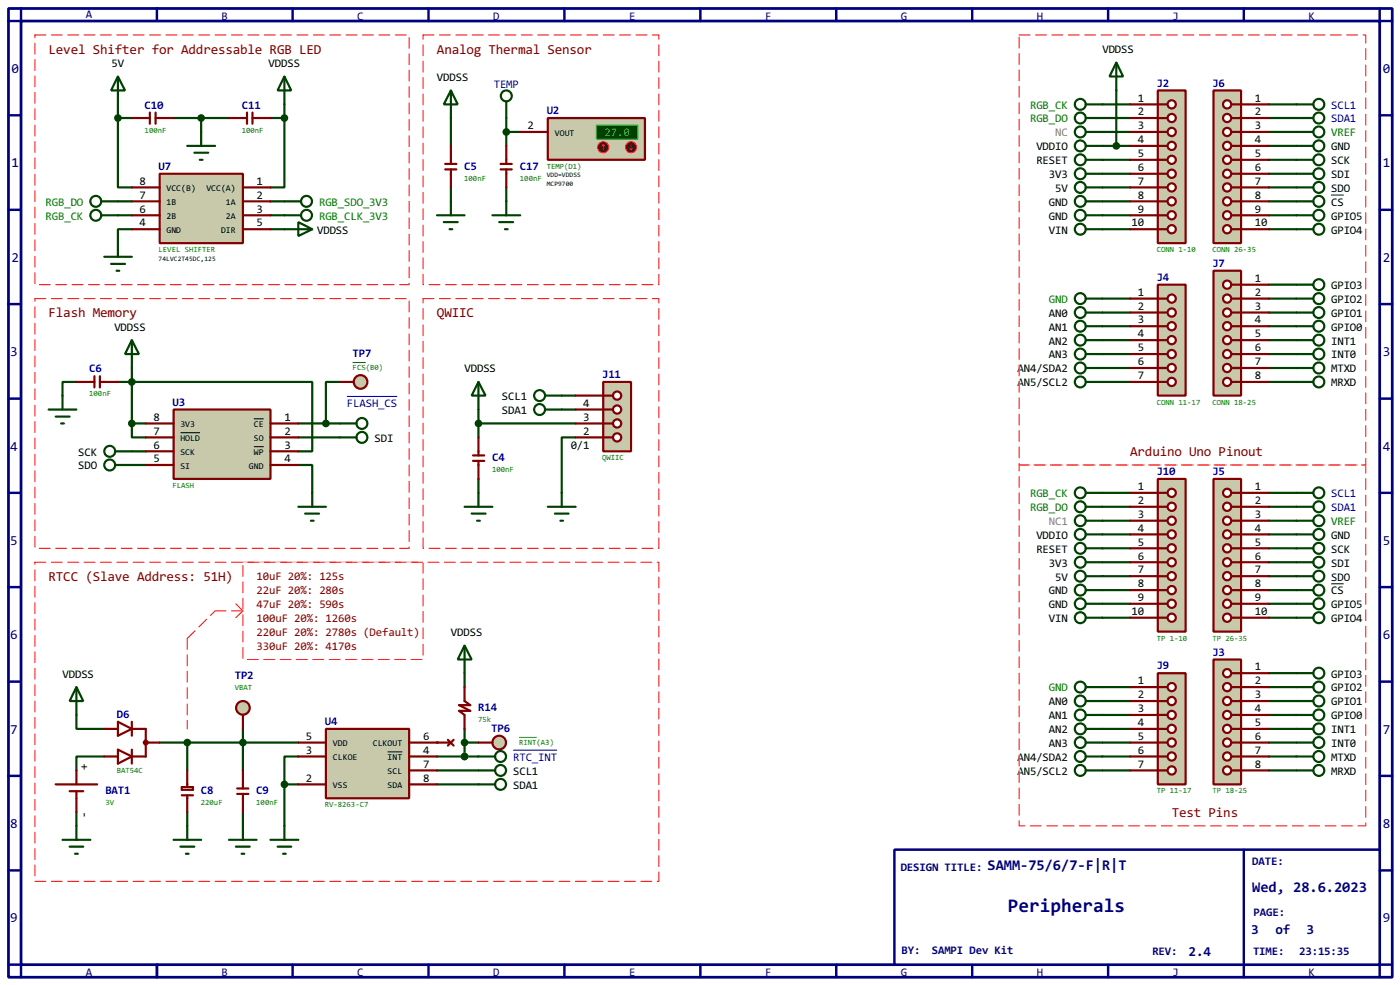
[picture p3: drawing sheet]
<svg xmlns="http://www.w3.org/2000/svg" width="256mm" height="180mm" viewBox="0 0 256 180" stroke-linecap="round" stroke-linejoin="round" font-family="sans-serif">
<path d="M1.6 1.6h253.5v177.3h-253.5zM3.9 3.9h248.9v172.7h-248.9z" fill="none" stroke="#000080" stroke-width=".5"/>
<path d="M3.9 1.6v2.3h-2.3M28.8 1.6v2.3" fill="none" stroke="#000080" stroke-width=".45"/>
<path d="M163.9 155.5h88.9v21.1h-88.9z" fill="#fff" stroke="#000080" stroke-width=".45"/>
<g fill="none" stroke="#000080" stroke-width=".45">
<path d="M53.6 1.6v2.3M78.5 1.6v2.3M103.4 1.6v2.3M128.3 1.6v2.3M153.2 1.6v2.3M178.1 1.6v2.3M203 1.6v2.3M227.9 1.6v2.3M252.8 1.6v2.3h2.3M1.6 21.1h2.3M1.6 38.4h2.3M252.8 21.1h2.3"/>
<path d="M252.8 38.4h2.3M1.6 55.7h2.3M252.8 55.7h2.3M1.6 73h2.3M252.8 73h2.3M1.6 90.2h2.3M252.8 90.2h2.3M1.6 107.5h2.3M252.8 107.5h2.3M1.6 124.8h2.3M252.8 124.8h2.3M1.6 142h2.3"/>
<path d="M1.6 159.3h2.3M227.9 155.5v23.4M252.8 142h2.3M252.8 159.3h2.3M1.6 176.6h2.3v2.3M28.8 176.6v2.3M53.6 176.6v2.3M78.5 176.6v2.3M103.4 176.6v2.3M128.3 176.6v2.3M153.2 176.6v2.3M178.1 176.6v2.3"/>
<path d="M203 176.6v2.3M255.1 176.6h-2.3v2.3"/>
</g>
<g fill="none" stroke="#004000" stroke-width=".4">
<path d="M14 69.9h-2.5v2.5M21.6 69.9h35.6v12.7h-2.5M24.2 77.5v2.6h2.5M24.2 77.5h2.5M24.2 67.4v10.1M54.7 77.5h7.6M62.3 69.9h-2.6v7.6M24.2 82.6h2.5M24.2 85.1h2.5M54.7 85.1h2.5v5.1M54.7 80.1h7.6M44.5 133.4v7.6"/>
<path d="M44.5 135.9h10.2M80.1 138.5h7.6M14 148.6v2.6M34.3 148.6v2.6M44.5 148.6v2.6"/>
</g>
<circle cx="80.1" cy="135.9" r=".2" fill="#004000"/>
<g fill="none" stroke="#004000" stroke-width=".4">
<path d="M21.6 19.1v2.5M52.1 19.1v2.5M202 19.1h5.1M204.5 16.6v10.1M232.5 19.1h5M21.6 21.6v12.7h2.6M21.6 21.6h2.6M21.6 36.9h2.6M21.6 39.4h2.6M31.8 21.6h10.2M36.9 21.6v2.6M49.6 21.6h2.5"/>
<path d="M49.6 36.9h2.5M49.6 39.4h2.5M52.1 21.6v12.7h-2.5M82.6 21.6v5.1M82.6 34.3v2.6M92.8 21.6v5.1M92.8 34.3v2.6M92.8 24.2h2.5M202 21.6h5.1M202 36.9h5.1M202 39.4h5.1M202 24.2h5.1"/>
<path d="M202 26.7h5.1M202 29.3h5.1M202 31.8h5.1M202 34.3h5.1M232.5 21.6h5M232.5 36.9h5M232.5 39.4h5M232.5 24.2h5M232.5 26.7h5M232.5 29.3h5M232.5 31.8h5M232.5 34.3h5"/>
<path d="M24.2 42h-2.6v2.5M49.6 42h2.5M202 42h5.1M202 54.7h5.1M202 57.2h5.1M202 59.7h5.1M232.5 42h5M232.5 52.1h5M232.5 54.7h5M232.5 57.2h5M232.5 59.7h5M87.7 75v5.1"/>
<path d="M87.7 77.5h17.8M102.9 75h2.6M102.9 72.4h2.6M202 62.3h5.1M202 64.8h5.1M202 67.4h5.1M202 69.9h5.1M232.5 62.3h5M232.5 64.8h5M232.5 67.4h5M232.5 69.9h5M87.7 87.7v2.5"/>
<path d="M105.5 80.1h-2.6v10.1M202 90.2h5.1M202 92.8h5.1M202 95.3h5.1M202 97.8h5.1M232.5 90.2h5M232.5 92.8h5M232.5 95.3h5M232.5 97.8h5M202 100.4h5.1M202 102.9h5.1M202 105.5h5.1"/>
<path d="M202 108h5.1M202 110.5h5.1M202 113.1h5.1M232.5 100.4h5M232.5 102.9h5M232.5 105.5h5M232.5 108h5M232.5 110.5h5M232.5 113.1h5M14 130.9v2.5h5.1M19.1 138.5h-5.1v2.5M29.3 135.9h15.2"/>
<path d="M34.3 135.9v5.1M54.7 138.5h-2.6v5.1M85.1 135.9h2.6M85.1 123.2v2.6M85.1 133.4v5.1M202 133.4h5.1M202 135.9h5.1M202 138.5h5.1M202 125.8h5.1M202 128.3h5.1M202 130.9h5.1M232.5 133.4h5"/>
<path d="M232.5 135.9h5M232.5 138.5h5M232.5 125.8h5M232.5 128.3h5M232.5 130.9h5M232.5 123.2h5M52.1 143.6h2.6M52.1 143.6v7.6M80.1 141h7.6M80.1 143.6h7.6M202 141h5.1M232.5 141h5"/>
</g>
<path d="M31.8 75h17.8v12.7h-17.8z" fill="#c8c8aa" stroke="#800000" stroke-width=".4"/>
<path d="M14 69.9h3.3M17.3 68.9v2M18.3 68.9v2M18.3 69.9h3.3M26.7 77.5h5.1M49.6 77.5h5.1M26.7 80.1h5.1M26.7 82.6h5.1M26.7 85.1h5.1M49.6 80.1h5.1M49.6 82.6h5.1M49.6 85.1h5.1" fill="none" stroke="#800000" stroke-width=".4"/>
<path d="M33.1 79.2h3.6M46.5 76.7h1.8M46.5 81.8h1.8" fill="none" stroke="#000" stroke-width=".18"/>
<g fill="none" stroke="#004000" stroke-width=".4">
<path d="M8.9 75h5.1M10.2 76.3h2.6M11.2 77.5h.5M11.5 72.4v2.6M24.2 62.3l1.3 2.5h-2.6zM24.2 62.3v5.1M62.3 77.5h3M21.1 82.6h3.1M21.1 85.1h3.1M54.7 92.8h5M55.9 94h2.6M57 95.3h.5"/>
<path d="M57.2 90.2v2.6M62.3 80.1h3"/>
<circle cx="66.3" cy="77.5" r="1"/>
<circle cx="20.1" cy="82.6" r="1"/>
<circle cx="20.1" cy="85.1" r="1"/>
<circle cx="66.3" cy="80.1" r="1"/>
</g>
<circle cx="24.1" cy="77.5" r=".5" fill="#004000" stroke="#004000" stroke-width=".4"/>
<path d="M63.6 72.6h9.2" fill="none" stroke="#0000c0" stroke-width=".18"/>
<circle cx="66" cy="69.9" r="1.25" fill="#c8c8aa" stroke="#800000" stroke-width=".4"/>
<path d="M62.3 69.9h2.5M33.3 145.6h2.1M33.3 144.1h2.1v.5h-2.1zM34.3 141v3.1M34.3 145.6v3M43.5 144.3h2M43.5 145.3h2M44.5 141v3.3M44.5 145.3v3.3" fill="none" stroke="#800000" stroke-width=".4"/>
<path d="M64.6 66.4h2.4" fill="none" stroke="#008000" stroke-width=".18"/>
<g fill="#004000" stroke="#004000" stroke-width=".4">
<circle cx="59.7" cy="77.5" r=".5"/>
<circle cx="24.1" cy="69.9" r=".5"/>
</g>
<path d="M6.4 54.7h68.6v45.7h-68.6zM34.3 116.9v16.5M39.4 111.8h5.1M43.2 110.5l1.3 1.3M44.5 102.9h33v17.8h-33zM44.5 111.8l-1.3 1.3" fill="none" stroke="#fff" stroke-width=".18"/>
<path d="M6.4 54.7h68.6v45.7h-68.6zM34.3 116.9v16.5M39.4 111.8h5.1M44.5 102.9h33v17.8h-33zM44.5 111.8l-1.3-1.3M44.5 111.8l-1.3 1.3" fill="none" stroke="#f00" stroke-width=".18" stroke-dasharray="2 1"/>
<g fill="none" stroke="#004000" stroke-width=".4">
<path d="M14 125.8l1.3 2.5h-2.5zM14 125.8v5.1M87.7 138.5h3M31.8 153.7h5.1M33.1 155h2.5M34.1 156.3h.5M34.3 151.2v2.5M42 153.7h5M43.2 155h2.6M44.3 156.3h.5M44.5 151.2v2.5M49.6 153.7h5.1"/>
<path d="M50.9 155h2.5M51.9 156.3h.5M52.1 151.2v2.5M87.7 143.6h3M87.7 141h3"/>
<circle cx="91.7" cy="138.5" r="1"/>
<circle cx="91.7" cy="143.6" r="1"/>
<circle cx="91.7" cy="141" r="1"/>
</g>
<path d="M94 137.3h8.1" fill="none" stroke="#0000c0" stroke-width=".18"/>
<circle cx="44.5" cy="129.6" r="1.25" fill="#c8c8aa" stroke="#800000" stroke-width=".4"/>
<path d="M44.5 130.9v2.5" fill="none" stroke="#800000" stroke-width=".4"/>
<circle cx="85.1" cy="138.5" r=".5" fill="#c8c8aa" stroke="#808080" stroke-width=".4"/>
<circle cx="91.4" cy="135.9" r="1.25" fill="#c8c8aa" stroke="#800000" stroke-width=".4"/>
<path d="M80.1 135.9h2.5M82.1 135.4l1 1.1M83.1 135.4l-1 1.1M87.7 135.9h2.5M10.2 143.6h7.6M12.8 144.8h2.5M14 141v2.6M14 144.8v3.8" fill="none" stroke="#800000" stroke-width=".4"/>
<path d="M95.1 135h3.2" fill="none" stroke="#008000" stroke-width=".18"/>
<g fill="#004000" stroke="#004000" stroke-width=".4">
<circle cx="44.5" cy="135.9" r=".5"/>
<circle cx="85.1" cy="138.5" r=".5"/>
</g>
<path d="M11.5 153.7h5.1M12.8 155h2.5M13.8 156.3h.5M14 151.2v2.5" fill="none" stroke="#004000" stroke-width=".4"/>
<path d="M39.4 111.8l-5.1 5.1" fill="none" stroke="#fff" stroke-width=".18"/>
<path d="M34.3 116.9l5.1-5.1" fill="none" stroke="#f00" stroke-width=".18" stroke-dasharray="2 1"/>
<path d="M59.7 133.4h15.3v12.7h-15.3z" fill-rule="evenodd" fill="#c8c8aa" stroke="#800000" stroke-width=".4"/>
<g fill="none" stroke="#800000" stroke-width=".4">
<path d="M24.2 21.6h3.3M27.5 20.6v2.1M28.5 20.6v2.1M28.5 21.6h3.3M42 21.6h3.3M45.3 20.6v2.1M46.3 21.6h3.3M46.3 20.6v2.1M54.7 138.5h5M54.7 135.9h5M75 138.5h5.1M75 135.9h5.1"/>
<path d="M54.7 143.6h5M75 143.6h5.1M75 141h5.1"/>
</g>
<path d="M71 137.6h2.7" fill="none" stroke="#000" stroke-width=".18"/>
<g fill="#004000" stroke="#004000" stroke-width=".4">
<circle cx="52.1" cy="143.6" r=".5"/>
<circle cx="36.8" cy="21.6" r=".5"/>
</g>
<g fill="none" stroke="#004000" stroke-width=".4">
<path d="M21.6 14l1.3 2.6h-2.5zM21.6 14v5.1M52.1 14l1.3 2.6h-2.5zM52.1 14v5.1M18.6 36.9h3M18.6 39.4h3M34.3 26.7h5.1M35.6 28h2.6M36.6 29.3h.5M36.9 24.2v2.5M52.1 36.9h3.1M52.1 39.4h3.1"/>
<path d="M19.1 47h5.1M20.4 48.3h2.5M21.4 49.6h.5M21.6 44.5v2.5"/>
<circle cx="17.5" cy="36.9" r="1"/>
<circle cx="17.5" cy="39.4" r="1"/>
<circle cx="56.1" cy="39.4" r="1"/>
<circle cx="56.1" cy="36.9" r="1"/>
</g>
<path d="M29.3 31.8h15.2v12.7h-15.2z" fill-rule="evenodd" fill="#c8c8aa" stroke="#800000" stroke-width=".4"/>
<path d="M24.2 34.3h5.1M24.2 36.9h5.1M24.2 39.4h5.1M44.5 34.3h5.1M44.5 36.9h5.1M44.5 39.4h5.1M81.6 30h2M81.6 31h2M82.6 26.7v3.3M82.6 31v3.3M24.2 42h5.1M44.5 42h5.1" fill="none" stroke="#800000" stroke-width=".4"/>
<path d="M6.4 6.4h68.6v45.7h-68.6zM6.4 102.9h114.3v58.4h-114.3z" fill="none" stroke="#fff" stroke-width=".18"/>
<path d="M6.4 6.4h68.6v45.7h-68.6zM6.4 102.9h114.3v58.4h-114.3z" fill="none" stroke="#f00" stroke-width=".18" stroke-dasharray="2 1"/>
<g fill="#004000" stroke="#004000" stroke-width=".4">
<circle cx="52.1" cy="21.6" r=".5"/>
<circle cx="21.6" cy="21.6" r=".5"/>
</g>
<path d="M82.6 16.6l1.3 2.5h-2.6zM82.6 16.6v5M80.1 39.4h5M82.6 36.9v2.5M52.1 42h5.1M54.7 40.7l2.5 1.3-2.5 1.2zM81.3 40.7h2.6M82.4 42h.5" fill="none" stroke="#004000" stroke-width=".4"/>
<path d="M100.4 21.6h17.8v7.7h-17.8z" fill="#c8c8aa" stroke="#800000" stroke-width=".4"/>
<path d="M109.3 22.9h7.6v2.6h-7.6z" fill="#004000" stroke="#0f0" stroke-width=".2"/>
<path d="M95.3 24.2h5.1" fill="none" stroke="#800000" stroke-width=".4"/>
<circle cx="110.5" cy="27" r="1" fill="#400000" stroke="#f00" stroke-width=".2"/>
<path d="M110.5 26.5l.3 .2M110.5 26.5l-.2 .2M110.5 26.5v1" fill="none" stroke="#f00" stroke-width=".2"/>
<circle cx="115.6" cy="27" r="1" fill="#400000" stroke="#f00" stroke-width=".2"/>
<path d="M115.4 27.2l.2 .3M115.6 26.5v1M115.9 27.2l-.3 .3" fill="none" stroke="#f00" stroke-width=".2"/>
<g fill="none" stroke="#004000" stroke-width=".4">
<path d="M92.8 18.6v3M237.5 19.1h3.1M90.2 39.4h5.1M92.8 36.9v2.5M198.9 39.4h3.1M198.9 29.3h3.1M198.9 31.8h3.1M198.9 34.3h3.1M198.9 36.9h3.1M237.5 39.4h3.1M237.5 29.3h3.1M237.5 31.8h3.1"/>
<path d="M237.5 34.3h3.1M237.5 36.9h3.1M237.5 21.6h3.1M237.5 24.2h3.1M237.5 26.7h3.1M91.5 40.7h2.5M92.5 42h.5M198.9 42h3.1M237.5 42h3.1M237.5 54.7h3.1M237.5 52.1h3.1M237.5 57.2h3.1"/>
<path d="M237.5 59.7h3.1M237.5 62.3h3.1M237.5 64.8h3.1M237.5 67.4h3.1M237.5 69.9h3.1"/>
<circle cx="92.7" cy="17.6" r="1"/>
<circle cx="241.6" cy="19.1" r="1"/>
<circle cx="197.9" cy="34.3" r="1"/>
<circle cx="197.9" cy="36.9" r="1"/>
<circle cx="197.9" cy="29.3" r="1"/>
<circle cx="197.9" cy="39.4" r="1"/>
<circle cx="197.9" cy="31.8" r="1"/>
<circle cx="241.6" cy="31.8" r="1"/>
<circle cx="241.6" cy="34.3" r="1"/>
<circle cx="241.6" cy="39.4" r="1"/>
<circle cx="241.6" cy="36.9" r="1"/>
<circle cx="241.6" cy="29.3" r="1"/>
<circle cx="241.6" cy="26.7" r="1"/>
<circle cx="241.6" cy="24.2" r="1"/>
<circle cx="241.6" cy="21.6" r="1"/>
<circle cx="197.9" cy="42" r="1"/>
<circle cx="241.6" cy="42" r="1"/>
<circle cx="241.6" cy="57.2" r="1"/>
<circle cx="241.6" cy="52.1" r="1"/>
<circle cx="241.6" cy="54.7" r="1"/>
<circle cx="241.6" cy="59.7" r="1"/>
<circle cx="241.6" cy="67.4" r="1"/>
<circle cx="241.6" cy="62.3" r="1"/>
<circle cx="241.6" cy="64.8" r="1"/>
<circle cx="241.6" cy="69.9" r="1"/>
</g>
<path d="M91.7 30h2.1M91.7 31h2.1M92.8 26.7v3.3M92.8 31v3.3" fill="none" stroke="#800000" stroke-width=".4"/>
<circle cx="92.7" cy="24.2" r=".5" fill="#004000" stroke="#004000" stroke-width=".4"/>
<path d="M77.5 6.4h43.2v45.7h-43.2z" fill="none" stroke="#fff" stroke-width=".18"/>
<path d="M77.5 6.4h43.2v45.7h-43.2z" fill="none" stroke="#f00" stroke-width=".18" stroke-dasharray="2 1"/>
<path d="M243.9 35.7h2.3" fill="none" stroke="#000" stroke-width=".18"/>
<path d="M222.3 49.6h5.1v22.8h-5.1z" fill="#c8c8aa" stroke="#800000" stroke-width=".4"/>
<path d="M225.6 52.1h1.8" fill="none" stroke="#800000" stroke-width=".4"/>
<circle cx="224.8" cy="52.1" r=".75" fill="#feffff" stroke="#800000" stroke-width=".4"/>
<path d="M225.6 54.7h1.8" fill="none" stroke="#800000" stroke-width=".4"/>
<circle cx="224.8" cy="54.7" r=".75" fill="#feffff" stroke="#800000" stroke-width=".4"/>
<path d="M225.6 57.2h1.8" fill="none" stroke="#800000" stroke-width=".4"/>
<circle cx="224.8" cy="57.2" r=".75" fill="#feffff" stroke="#800000" stroke-width=".4"/>
<path d="M225.6 59.7h1.8" fill="none" stroke="#800000" stroke-width=".4"/>
<circle cx="224.8" cy="59.7" r=".75" fill="#feffff" stroke="#800000" stroke-width=".4"/>
<path d="M225.6 62.3h1.8" fill="none" stroke="#800000" stroke-width=".4"/>
<circle cx="224.8" cy="62.3" r=".75" fill="#feffff" stroke="#800000" stroke-width=".4"/>
<path d="M225.6 64.8h1.8" fill="none" stroke="#800000" stroke-width=".4"/>
<circle cx="224.8" cy="64.8" r=".75" fill="#feffff" stroke="#800000" stroke-width=".4"/>
<path d="M225.6 67.4h1.8" fill="none" stroke="#800000" stroke-width=".4"/>
<circle cx="224.8" cy="67.4" r=".75" fill="#feffff" stroke="#800000" stroke-width=".4"/>
<path d="M225.6 69.9h1.8" fill="none" stroke="#800000" stroke-width=".4"/>
<circle cx="224.8" cy="69.9" r=".75" fill="#feffff" stroke="#800000" stroke-width=".4"/>
<path d="M227.4 52.1h5.1M227.4 54.7h5.1M227.4 57.2h5.1M227.4 59.7h5.1M227.4 62.3h5.1M227.4 64.8h5.1M227.4 67.4h5.1M227.4 69.9h5.1" fill="none" stroke="#800000" stroke-width=".4"/>
<path d="M222.3 16.6h5.1v27.9h-5.1z" fill="#c8c8aa" stroke="#800000" stroke-width=".4"/>
<path d="M225.6 19.1h1.8" fill="none" stroke="#800000" stroke-width=".4"/>
<circle cx="224.8" cy="19.1" r=".75" fill="#feffff" stroke="#800000" stroke-width=".4"/>
<path d="M225.6 21.6h1.8" fill="none" stroke="#800000" stroke-width=".4"/>
<circle cx="224.8" cy="21.6" r=".75" fill="#feffff" stroke="#800000" stroke-width=".4"/>
<path d="M225.6 24.2h1.8" fill="none" stroke="#800000" stroke-width=".4"/>
<circle cx="224.8" cy="24.2" r=".75" fill="#feffff" stroke="#800000" stroke-width=".4"/>
<path d="M225.6 26.7h1.8" fill="none" stroke="#800000" stroke-width=".4"/>
<circle cx="224.8" cy="26.7" r=".75" fill="#feffff" stroke="#800000" stroke-width=".4"/>
<path d="M225.6 29.3h1.8" fill="none" stroke="#800000" stroke-width=".4"/>
<circle cx="224.8" cy="29.3" r=".75" fill="#feffff" stroke="#800000" stroke-width=".4"/>
<path d="M225.6 31.8h1.8" fill="none" stroke="#800000" stroke-width=".4"/>
<circle cx="224.8" cy="31.8" r=".75" fill="#feffff" stroke="#800000" stroke-width=".4"/>
<path d="M225.6 34.3h1.8" fill="none" stroke="#800000" stroke-width=".4"/>
<circle cx="224.8" cy="34.3" r=".75" fill="#feffff" stroke="#800000" stroke-width=".4"/>
<path d="M225.6 36.9h1.8" fill="none" stroke="#800000" stroke-width=".4"/>
<circle cx="224.8" cy="36.9" r=".75" fill="#feffff" stroke="#800000" stroke-width=".4"/>
<path d="M225.6 39.4h1.8" fill="none" stroke="#800000" stroke-width=".4"/>
<circle cx="224.8" cy="39.4" r=".75" fill="#feffff" stroke="#800000" stroke-width=".4"/>
<path d="M225.6 42h1.8" fill="none" stroke="#800000" stroke-width=".4"/>
<circle cx="224.8" cy="42" r=".75" fill="#feffff" stroke="#800000" stroke-width=".4"/>
<path d="M227.4 19.1h5.1M227.4 21.6h5.1M227.4 24.2h5.1M227.4 26.7h5.1M227.4 29.3h5.1M227.4 31.8h5.1M227.4 34.3h5.1M227.4 36.9h5.1M227.4 39.4h5.1M227.4 42h5.1" fill="none" stroke="#800000" stroke-width=".4"/>
<g fill="none" stroke="#004000" stroke-width=".4">
<path d="M198.9 19.1h3.1M198.9 24.2h3.1M198.9 21.6h3.1M198.9 26.7h3.1M198.9 57.2h3.1M198.9 59.7h3.1M198.9 54.7h3.1M198.9 62.3h3.1M198.9 64.8h3.1M198.9 67.4h3.1M198.9 69.9h3.1"/>
<circle cx="197.9" cy="19.1" r="1"/>
<circle cx="197.9" cy="26.7" r="1"/>
<circle cx="197.9" cy="21.6" r="1"/>
<circle cx="197.9" cy="24.2" r="1"/>
<circle cx="197.9" cy="54.7" r="1"/>
<circle cx="197.9" cy="57.2" r="1"/>
<circle cx="197.9" cy="59.7" r="1"/>
<circle cx="197.9" cy="62.3" r="1"/>
<circle cx="197.9" cy="67.4" r="1"/>
<circle cx="197.9" cy="69.9" r="1"/>
<circle cx="197.9" cy="64.8" r="1"/>
</g>
<path d="M212.1 52.1h5.1v20.3h-5.1z" fill="#c8c8aa" stroke="#800000" stroke-width=".4"/>
<path d="M212.1 54.7h1.8" fill="none" stroke="#800000" stroke-width=".4"/>
<circle cx="214.6" cy="54.7" r=".75" fill="#feffff" stroke="#800000" stroke-width=".4"/>
<path d="M212.1 57.2h1.8" fill="none" stroke="#800000" stroke-width=".4"/>
<circle cx="214.6" cy="57.2" r=".75" fill="#feffff" stroke="#800000" stroke-width=".4"/>
<path d="M212.1 59.7h1.8" fill="none" stroke="#800000" stroke-width=".4"/>
<circle cx="214.6" cy="59.7" r=".75" fill="#feffff" stroke="#800000" stroke-width=".4"/>
<path d="M212.1 62.3h1.8" fill="none" stroke="#800000" stroke-width=".4"/>
<circle cx="214.6" cy="62.3" r=".75" fill="#feffff" stroke="#800000" stroke-width=".4"/>
<path d="M212.1 64.8h1.8" fill="none" stroke="#800000" stroke-width=".4"/>
<circle cx="214.6" cy="64.8" r=".75" fill="#feffff" stroke="#800000" stroke-width=".4"/>
<path d="M212.1 67.4h1.8" fill="none" stroke="#800000" stroke-width=".4"/>
<circle cx="214.6" cy="67.4" r=".75" fill="#feffff" stroke="#800000" stroke-width=".4"/>
<path d="M212.1 69.9h1.8" fill="none" stroke="#800000" stroke-width=".4"/>
<circle cx="214.6" cy="69.9" r=".75" fill="#feffff" stroke="#800000" stroke-width=".4"/>
<path d="M207.1 54.7h5M207.1 57.2h5M207.1 59.7h5M207.1 62.3h5M207.1 64.8h5M207.1 67.4h5M207.1 69.9h5" fill="none" stroke="#800000" stroke-width=".4"/>
<path d="M212.1 16.6h5.1v27.9h-5.1z" fill="#c8c8aa" stroke="#800000" stroke-width=".4"/>
<path d="M212.1 19.1h1.8" fill="none" stroke="#800000" stroke-width=".4"/>
<circle cx="214.6" cy="19.1" r=".75" fill="#feffff" stroke="#800000" stroke-width=".4"/>
<path d="M212.1 21.6h1.8" fill="none" stroke="#800000" stroke-width=".4"/>
<circle cx="214.6" cy="21.6" r=".75" fill="#feffff" stroke="#800000" stroke-width=".4"/>
<path d="M212.1 24.2h1.8" fill="none" stroke="#800000" stroke-width=".4"/>
<circle cx="214.6" cy="24.2" r=".75" fill="#feffff" stroke="#800000" stroke-width=".4"/>
<path d="M212.1 26.7h1.8" fill="none" stroke="#800000" stroke-width=".4"/>
<circle cx="214.6" cy="26.7" r=".75" fill="#feffff" stroke="#800000" stroke-width=".4"/>
<path d="M212.1 29.3h1.8" fill="none" stroke="#800000" stroke-width=".4"/>
<circle cx="214.6" cy="29.3" r=".75" fill="#feffff" stroke="#800000" stroke-width=".4"/>
<path d="M212.1 31.8h1.8" fill="none" stroke="#800000" stroke-width=".4"/>
<circle cx="214.6" cy="31.8" r=".75" fill="#feffff" stroke="#800000" stroke-width=".4"/>
<path d="M212.1 34.3h1.8" fill="none" stroke="#800000" stroke-width=".4"/>
<circle cx="214.6" cy="34.3" r=".75" fill="#feffff" stroke="#800000" stroke-width=".4"/>
<path d="M212.1 36.9h1.8" fill="none" stroke="#800000" stroke-width=".4"/>
<circle cx="214.6" cy="36.9" r=".75" fill="#feffff" stroke="#800000" stroke-width=".4"/>
<path d="M212.1 39.4h1.8" fill="none" stroke="#800000" stroke-width=".4"/>
<circle cx="214.6" cy="39.4" r=".75" fill="#feffff" stroke="#800000" stroke-width=".4"/>
<path d="M212.1 42h1.8" fill="none" stroke="#800000" stroke-width=".4"/>
<circle cx="214.6" cy="42" r=".75" fill="#feffff" stroke="#800000" stroke-width=".4"/>
<path d="M207.1 19.1h5M207.1 21.6h5M207.1 24.2h5M207.1 26.7h5M207.1 29.3h5M207.1 31.8h5M207.1 34.3h5M207.1 36.9h5M207.1 39.4h5M207.1 42h5" fill="none" stroke="#800000" stroke-width=".4"/>
<g fill="none" stroke="#004000" stroke-width=".4">
<path d="M237.5 92.8h3.1M237.5 90.2h3.1M237.5 95.3h3.1M237.5 97.8h3.1M198.9 100.4h3.1M198.9 102.9h3.1M198.9 105.5h3.1M198.9 108h3.1M198.9 110.5h3.1M198.9 113.1h3.1M237.5 100.4h3.1M237.5 102.9h3.1"/>
<path d="M237.5 105.5h3.1M237.5 108h3.1M237.5 133.4h3.1M237.5 135.9h3.1M237.5 138.5h3.1M237.5 141h3.1"/>
<circle cx="241.6" cy="92.8" r="1"/>
<circle cx="241.6" cy="90.2" r="1"/>
<circle cx="241.6" cy="97.8" r="1"/>
<circle cx="241.6" cy="95.3" r="1"/>
<circle cx="197.9" cy="113.1" r="1"/>
<circle cx="197.9" cy="100.4" r="1"/>
<circle cx="197.9" cy="102.9" r="1"/>
<circle cx="197.9" cy="108" r="1"/>
<circle cx="197.9" cy="110.5" r="1"/>
<circle cx="197.9" cy="105.5" r="1"/>
<circle cx="241.6" cy="100.4" r="1"/>
<circle cx="241.6" cy="105.5" r="1"/>
<circle cx="241.6" cy="102.9" r="1"/>
<circle cx="241.6" cy="108" r="1"/>
<circle cx="241.6" cy="133.4" r="1"/>
<circle cx="241.6" cy="135.9" r="1"/>
<circle cx="241.6" cy="138.5" r="1"/>
<circle cx="241.6" cy="141" r="1"/>
</g>
<path d="M243.9 106.9h2.3" fill="none" stroke="#000" stroke-width=".18"/>
<path d="M222.3 120.7h5.1v22.9h-5.1z" fill="#c8c8aa" stroke="#800000" stroke-width=".4"/>
<path d="M225.6 123.2h1.8" fill="none" stroke="#800000" stroke-width=".4"/>
<circle cx="224.8" cy="123.2" r=".75" fill="#feffff" stroke="#800000" stroke-width=".4"/>
<path d="M225.6 125.8h1.8" fill="none" stroke="#800000" stroke-width=".4"/>
<circle cx="224.8" cy="125.8" r=".75" fill="#feffff" stroke="#800000" stroke-width=".4"/>
<path d="M225.6 128.3h1.8" fill="none" stroke="#800000" stroke-width=".4"/>
<circle cx="224.8" cy="128.3" r=".75" fill="#feffff" stroke="#800000" stroke-width=".4"/>
<path d="M225.6 130.9h1.8" fill="none" stroke="#800000" stroke-width=".4"/>
<circle cx="224.8" cy="130.9" r=".75" fill="#feffff" stroke="#800000" stroke-width=".4"/>
<path d="M225.6 133.4h1.8" fill="none" stroke="#800000" stroke-width=".4"/>
<circle cx="224.8" cy="133.4" r=".75" fill="#feffff" stroke="#800000" stroke-width=".4"/>
<path d="M225.6 135.9h1.8" fill="none" stroke="#800000" stroke-width=".4"/>
<circle cx="224.8" cy="135.9" r=".75" fill="#feffff" stroke="#800000" stroke-width=".4"/>
<path d="M225.6 138.5h1.8" fill="none" stroke="#800000" stroke-width=".4"/>
<circle cx="224.8" cy="138.5" r=".75" fill="#feffff" stroke="#800000" stroke-width=".4"/>
<path d="M225.6 141h1.8" fill="none" stroke="#800000" stroke-width=".4"/>
<circle cx="224.8" cy="141" r=".75" fill="#feffff" stroke="#800000" stroke-width=".4"/>
<path d="M227.4 123.2h5.1M227.4 125.8h5.1M227.4 128.3h5.1M227.4 130.9h5.1M227.4 133.4h5.1M227.4 135.9h5.1M227.4 138.5h5.1M227.4 141h5.1" fill="none" stroke="#800000" stroke-width=".4"/>
<path d="M222.3 87.7h5.1v27.9h-5.1z" fill="#c8c8aa" stroke="#800000" stroke-width=".4"/>
<path d="M225.6 90.2h1.8" fill="none" stroke="#800000" stroke-width=".4"/>
<circle cx="224.8" cy="90.2" r=".75" fill="#feffff" stroke="#800000" stroke-width=".4"/>
<path d="M225.6 92.8h1.8" fill="none" stroke="#800000" stroke-width=".4"/>
<circle cx="224.8" cy="92.8" r=".75" fill="#feffff" stroke="#800000" stroke-width=".4"/>
<path d="M225.6 95.3h1.8" fill="none" stroke="#800000" stroke-width=".4"/>
<circle cx="224.8" cy="95.3" r=".75" fill="#feffff" stroke="#800000" stroke-width=".4"/>
<path d="M225.6 97.8h1.8" fill="none" stroke="#800000" stroke-width=".4"/>
<circle cx="224.8" cy="97.8" r=".75" fill="#feffff" stroke="#800000" stroke-width=".4"/>
<path d="M225.6 100.4h1.8" fill="none" stroke="#800000" stroke-width=".4"/>
<circle cx="224.8" cy="100.4" r=".75" fill="#feffff" stroke="#800000" stroke-width=".4"/>
<path d="M225.6 102.9h1.8" fill="none" stroke="#800000" stroke-width=".4"/>
<circle cx="224.8" cy="102.9" r=".75" fill="#feffff" stroke="#800000" stroke-width=".4"/>
<path d="M225.6 105.5h1.8" fill="none" stroke="#800000" stroke-width=".4"/>
<circle cx="224.8" cy="105.5" r=".75" fill="#feffff" stroke="#800000" stroke-width=".4"/>
<path d="M225.6 108h1.8" fill="none" stroke="#800000" stroke-width=".4"/>
<circle cx="224.8" cy="108" r=".75" fill="#feffff" stroke="#800000" stroke-width=".4"/>
<path d="M225.6 110.5h1.8" fill="none" stroke="#800000" stroke-width=".4"/>
<circle cx="224.8" cy="110.5" r=".75" fill="#feffff" stroke="#800000" stroke-width=".4"/>
<path d="M225.6 113.1h1.8" fill="none" stroke="#800000" stroke-width=".4"/>
<circle cx="224.8" cy="113.1" r=".75" fill="#feffff" stroke="#800000" stroke-width=".4"/>
<path d="M227.4 90.2h5.1M227.4 92.8h5.1M227.4 95.3h5.1M227.4 97.8h5.1M227.4 100.4h5.1M227.4 102.9h5.1M227.4 105.5h5.1M227.4 108h5.1M227.4 110.5h5.1M227.4 113.1h5.1" fill="none" stroke="#800000" stroke-width=".4"/>
<g fill="none" stroke="#004000" stroke-width=".4">
<path d="M198.9 95.3h3.1M198.9 92.8h3.1M198.9 90.2h3.1M198.9 97.8h3.1M198.9 128.3h3.1M198.9 130.9h3.1M198.9 133.4h3.1M198.9 135.9h3.1M198.9 138.5h3.1M198.9 125.8h3.1M198.9 141h3.1"/>
<circle cx="197.9" cy="95.3" r="1"/>
<circle cx="197.9" cy="90.2" r="1"/>
<circle cx="197.9" cy="92.8" r="1"/>
<circle cx="197.9" cy="97.8" r="1"/>
<circle cx="197.9" cy="130.9" r="1"/>
<circle cx="197.9" cy="125.8" r="1"/>
<circle cx="197.9" cy="135.9" r="1"/>
<circle cx="197.9" cy="138.5" r="1"/>
<circle cx="197.9" cy="133.4" r="1"/>
<circle cx="197.9" cy="128.3" r="1"/>
<circle cx="197.9" cy="141" r="1"/>
</g>
<path d="M212.1 123.2h5.1v20.4h-5.1z" fill="#c8c8aa" stroke="#800000" stroke-width=".4"/>
<path d="M212.1 125.8h1.8" fill="none" stroke="#800000" stroke-width=".4"/>
<circle cx="214.6" cy="125.8" r=".75" fill="#feffff" stroke="#800000" stroke-width=".4"/>
<path d="M212.1 128.3h1.8" fill="none" stroke="#800000" stroke-width=".4"/>
<circle cx="214.6" cy="128.3" r=".75" fill="#feffff" stroke="#800000" stroke-width=".4"/>
<path d="M212.1 130.9h1.8" fill="none" stroke="#800000" stroke-width=".4"/>
<circle cx="214.6" cy="130.9" r=".75" fill="#feffff" stroke="#800000" stroke-width=".4"/>
<path d="M212.1 133.4h1.8" fill="none" stroke="#800000" stroke-width=".4"/>
<circle cx="214.6" cy="133.4" r=".75" fill="#feffff" stroke="#800000" stroke-width=".4"/>
<path d="M212.1 135.9h1.8" fill="none" stroke="#800000" stroke-width=".4"/>
<circle cx="214.6" cy="135.9" r=".75" fill="#feffff" stroke="#800000" stroke-width=".4"/>
<path d="M212.1 138.5h1.8" fill="none" stroke="#800000" stroke-width=".4"/>
<circle cx="214.6" cy="138.5" r=".75" fill="#feffff" stroke="#800000" stroke-width=".4"/>
<path d="M212.1 141h1.8" fill="none" stroke="#800000" stroke-width=".4"/>
<circle cx="214.6" cy="141" r=".75" fill="#feffff" stroke="#800000" stroke-width=".4"/>
<path d="M207.1 125.8h5M207.1 128.3h5M207.1 130.9h5M207.1 133.4h5M207.1 135.9h5M207.1 138.5h5M207.1 141h5" fill="none" stroke="#800000" stroke-width=".4"/>
<path d="M212.1 87.7h5.1v27.9h-5.1z" fill="#c8c8aa" stroke="#800000" stroke-width=".4"/>
<path d="M212.1 90.2h1.8" fill="none" stroke="#800000" stroke-width=".4"/>
<circle cx="214.6" cy="90.2" r=".75" fill="#feffff" stroke="#800000" stroke-width=".4"/>
<path d="M212.1 92.8h1.8" fill="none" stroke="#800000" stroke-width=".4"/>
<circle cx="214.6" cy="92.8" r=".75" fill="#feffff" stroke="#800000" stroke-width=".4"/>
<path d="M212.1 95.3h1.8" fill="none" stroke="#800000" stroke-width=".4"/>
<circle cx="214.6" cy="95.3" r=".75" fill="#feffff" stroke="#800000" stroke-width=".4"/>
<path d="M212.1 97.8h1.8" fill="none" stroke="#800000" stroke-width=".4"/>
<circle cx="214.6" cy="97.8" r=".75" fill="#feffff" stroke="#800000" stroke-width=".4"/>
<path d="M212.1 100.4h1.8" fill="none" stroke="#800000" stroke-width=".4"/>
<circle cx="214.6" cy="100.4" r=".75" fill="#feffff" stroke="#800000" stroke-width=".4"/>
<path d="M212.1 102.9h1.8" fill="none" stroke="#800000" stroke-width=".4"/>
<circle cx="214.6" cy="102.9" r=".75" fill="#feffff" stroke="#800000" stroke-width=".4"/>
<path d="M212.1 105.5h1.8" fill="none" stroke="#800000" stroke-width=".4"/>
<circle cx="214.6" cy="105.5" r=".75" fill="#feffff" stroke="#800000" stroke-width=".4"/>
<path d="M212.1 108h1.8" fill="none" stroke="#800000" stroke-width=".4"/>
<circle cx="214.6" cy="108" r=".75" fill="#feffff" stroke="#800000" stroke-width=".4"/>
<path d="M212.1 110.5h1.8" fill="none" stroke="#800000" stroke-width=".4"/>
<circle cx="214.6" cy="110.5" r=".75" fill="#feffff" stroke="#800000" stroke-width=".4"/>
<path d="M212.1 113.1h1.8" fill="none" stroke="#800000" stroke-width=".4"/>
<circle cx="214.6" cy="113.1" r=".75" fill="#feffff" stroke="#800000" stroke-width=".4"/>
<g fill="none" stroke="#800000" stroke-width=".4">
<path d="M86.7 83.4h2M86.7 84.4h2M87.7 80.1v3.3M87.7 84.4v3.3M207.1 90.2h5M207.1 92.8h5M207.1 95.3h5M207.1 97.8h5M207.1 100.4h5M207.1 102.9h5M207.1 105.5h5M207.1 108h5"/>
<path d="M207.1 110.5h5M207.1 113.1h5M19.1 138.5h2.5M19.1 133.4h2.5M21.6 132.1l2.6 1.3-2.6 1.3zM21.6 137.2l2.6 1.3-2.6 1.3zM24.2 132.1v2.6M24.2 137.2v2.6M24.2 133.4h2.5v5.1h-2.5M26.7 135.9h2.6M85.1 125.8v2.5l1.1 .8h-2.1l2.1 1h-2.1l1 .8v2.5"/>
</g>
<path d="M186.7 6.4h63.5v78.7h-63.5zM186.7 85.1h63.5v66.1h-63.5z" fill="none" stroke="#fff" stroke-width=".18"/>
<path d="M186.7 6.4h63.5v78.7h-63.5zM186.7 85.1h63.5v66.1h-63.5z" fill="none" stroke="#f00" stroke-width=".18" stroke-dasharray="2 1"/>
<g fill="none" stroke="#004000" stroke-width=".4">
<path d="M204.5 11.5l1.3 2.5h-2.5zM204.5 11.5v5.1M87.7 69.9l1.3 2.5h-2.6zM87.7 69.9v5.1M99.9 75h3M99.9 72.4h3M85.1 92.8h5.1M86.4 94h2.6M87.4 95.3h.5M87.7 90.2v2.6M100.4 92.8h5.1M101.7 94h2.5"/>
<path d="M102.7 95.3h.5M102.9 90.2v2.6M85.1 118.2l1.3 2.5h-2.5zM85.1 118.2v5M237.5 110.5h3.1M237.5 113.1h3.1M237.5 125.8h3.1M237.5 123.2h3.1M237.5 128.3h3.1M237.5 130.9h3.1"/>
<circle cx="98.8" cy="75" r="1"/>
<circle cx="98.8" cy="72.4" r="1"/>
<circle cx="241.6" cy="113.1" r="1"/>
<circle cx="241.6" cy="110.5" r="1"/>
<circle cx="241.6" cy="125.8" r="1"/>
<circle cx="241.6" cy="130.9" r="1"/>
<circle cx="241.6" cy="123.2" r="1"/>
<circle cx="241.6" cy="128.3" r="1"/>
</g>
<g fill="#004000" stroke="#004000" stroke-width=".4">
<circle cx="204.5" cy="26.7" r=".5"/>
<circle cx="34.3" cy="135.9" r=".5"/>
<circle cx="87.6" cy="77.5" r=".5"/>
</g>
<circle cx="26.7" cy="135.9" r=".35" fill="#800000" stroke="#800000" stroke-width=".4"/>
<path d="M110.5 69.9h5.1v12.7h-5.1z" fill="#c8c8aa" stroke="#800000" stroke-width=".4"/>
<path d="M110.5 80.1h1.8" fill="none" stroke="#800000" stroke-width=".4"/>
<circle cx="113" cy="80.1" r=".75" fill="#feffff" stroke="#800000" stroke-width=".4"/>
<path d="M110.5 77.5h1.8" fill="none" stroke="#800000" stroke-width=".4"/>
<circle cx="113" cy="77.5" r=".75" fill="#feffff" stroke="#800000" stroke-width=".4"/>
<path d="M110.5 75h1.8" fill="none" stroke="#800000" stroke-width=".4"/>
<circle cx="113" cy="75" r=".75" fill="#feffff" stroke="#800000" stroke-width=".4"/>
<path d="M110.5 72.4h1.8" fill="none" stroke="#800000" stroke-width=".4"/>
<circle cx="113" cy="72.4" r=".75" fill="#feffff" stroke="#800000" stroke-width=".4"/>
<path d="M105.5 77.5h5M105.5 75h5M105.5 72.4h5M105.5 80.1h5" fill="none" stroke="#800000" stroke-width=".4"/>
<circle cx="85.1" cy="135.9" r=".5" fill="#004000" stroke="#004000" stroke-width=".4"/>
<path d="M77.5 54.7h43.2v45.7h-43.2z" fill="none" stroke="#fff" stroke-width=".18"/>
<path d="M77.5 54.7h43.2v45.7h-43.2z" fill="none" stroke="#f00" stroke-width=".18" stroke-dasharray="2 1"/>
<text font-size="4.2" fill="#000080" x="184.7" y="167">Peripherals</text>
<g font-size="3.2" fill="#000080">
<text x="180.9" y="159.3">SAMM-75/6/7-F|R|T</text>
<text x="229.4" y="163.2">Wed, 28.6.2023</text>
</g>
<g font-size="3" fill="#800000">
<text x="8.9" y="9.8">Level Shifter for Addressable RGB LED</text>
<text x="80.1" y="9.8">Analog Thermal Sensor</text>
<text x="8.9" y="58.1">Flash Memory</text>
<text x="80.1" y="58.1">QWIIC</text>
<text x="207.1" y="83.5">Arduino Uno Pinout</text>
<text x="8.9" y="106.4">RTCC (Slave Address: 51H)</text>
<text x="214.7" y="149.5">Test Pins</text>
</g>
<g font-size="3" fill="#000080">
<text x="2.1" y="13.4">0</text>
<text x="253.4" y="13.4">0</text>
<text x="2.1" y="30.7">1</text>
<text x="253.4" y="30.7">1</text>
<text x="2.1" y="47.9">2</text>
<text x="253.4" y="47.9">2</text>
<text x="1.9" y="65.2">3</text>
<text x="253.4" y="65.2">3</text>
<text x="1.9" y="82.5">4</text>
<text x="253.4" y="82.5">4</text>
<text x="1.9" y="99.8">5</text>
<text x="253.4" y="99.8">5</text>
<text x="1.9" y="117">6</text>
<text x="253.4" y="117">6</text>
<text x="1.9" y="134.3">7</text>
<text x="253.4" y="134.3">7</text>
<text x="1.9" y="151.6">8</text>
<text x="253.4" y="151.6">8</text>
<text x="1.9" y="168.8">9</text>
<text x="229.2" y="170.9">3</text>
<text x="233.7" y="170.9">of</text>
<text x="239.4" y="170.9">3</text>
<text x="253.4" y="168.8">9</text>
<text x="217.8" y="174.9">2.4</text>
</g>
<g font-size="2.5" fill="#000080">
<text x="15.7" y="3.4">A</text>
<text x="40.6" y="3.6">B</text>
<text x="65.5" y="3.6">C</text>
<text x="90.4" y="3.6">D</text>
<text x="115.3" y="3.6">E</text>
<text x="140.2" y="3.6">F</text>
<text x="165.1" y="3.6">G</text>
<text x="190" y="3.6">H</text>
<text x="214.8" y="3.6">J</text>
<text x="239.7" y="3.6">K</text>
<text x="165" y="159.4">DESIGN TITLE:</text>
<text x="229.4" y="158.3">DATE:</text>
<text x="229.7" y="167.7">PAGE:</text>
<text x="15.7" y="178.7">A</text>
<text x="40.6" y="178.7">B</text>
<text x="65.5" y="178.7">C</text>
<text x="90.4" y="178.7">D</text>
<text x="115.3" y="178.7">E</text>
<text x="140.2" y="178.7">F</text>
<text x="165.1" y="178.7">G</text>
<text x="165.2" y="174.6">BY:</text>
<text x="170.7" y="174.6">SAMPI Dev Kit</text>
<text x="190" y="178.7">H</text>
<text x="211.1" y="174.8">REV:</text>
<text x="214.8" y="178.7">J</text>
<text x="229.6" y="174.8">TIME:</text>
<text x="238" y="174.8">23:15:35</text>
<text x="239.7" y="178.7">K</text>
</g>
<g font-size="2.5">
<text x="202" y="9.7">VDDSS</text>
<text x="20.5" y="12.3">5V</text>
<text x="49.2" y="12.3">VDDSS</text>
<text x="80.1" y="14.8">VDDSS</text>
<text x="96.7" y="23.6">2</text>
<text x="208.5" y="18.6">1</text>
<text x="208.5" y="21.1">2</text>
<text x="208.5" y="23.6">3</text>
<text x="229.9" y="18.6">1</text>
<text x="229.9" y="21.1">2</text>
<text x="229.9" y="23.6">3</text>
<text x="189.9" y="27.5">VDDIO</text>
<text x="208.5" y="26.2">4</text>
<text x="208.5" y="28.8">5</text>
<text x="229.9" y="26.2">4</text>
<text x="229.9" y="28.8">5</text>
<text x="243.9" y="27.5">GND</text>
<text x="25.6" y="33.8">8</text>
<text x="47" y="33.8">1</text>
<text x="189.9" y="30">RESET</text>
<text x="192.2" y="32.6">3V3</text>
<text x="193.3" y="35.1">5V</text>
<text x="208.5" y="31.3">6</text>
<text x="208.5" y="33.8">7</text>
<text x="229.9" y="31.3">6</text>
<text x="229.9" y="33.8">7</text>
<text x="243.9" y="30">SCK</text>
<text x="243.9" y="32.6">SDI</text>
<text x="243.9" y="35.1">SDO</text>
<text x="25.6" y="41.5">4</text>
<text x="25.6" y="38.9">6</text>
<text x="25.6" y="36.3">7</text>
<text x="47" y="36.3">2</text>
<text x="47" y="38.9">3</text>
<text x="47" y="41.5">5</text>
<text x="192.2" y="37.7">GND</text>
<text x="192.2" y="40.2">GND</text>
<text x="207.3" y="41.5">10</text>
<text x="208.5" y="36.3">8</text>
<text x="208.5" y="38.9">9</text>
<text x="229.9" y="36.3">8</text>
<text x="229.9" y="38.9">9</text>
<text x="229.9" y="41.5">10</text>
<text x="243.9" y="40.2">GPIO5</text>
<text x="243.9" y="37.7">CS</text>
<text x="58.1" y="42.7">VDDSS</text>
<text x="192.2" y="42.7">VIN</text>
<text x="243.9" y="42.7">GPIO4</text>
<text x="229.9" y="51.6">1</text>
<text x="243.9" y="52.9">GPIO3</text>
<text x="192.2" y="58">AN0</text>
<text x="208.5" y="54.2">1</text>
<text x="208.5" y="56.7">2</text>
<text x="208.5" y="59.2">3</text>
<text x="229.9" y="54.2">2</text>
<text x="229.9" y="56.7">3</text>
<text x="229.9" y="59.2">4</text>
<text x="243.9" y="55.4">GPIO2</text>
<text x="243.9" y="58">GPIO1</text>
<text x="21" y="60.5">VDDSS</text>
<text x="192.2" y="60.5">AN1</text>
<text x="192.2" y="63.1">AN2</text>
<text x="192.2" y="65.6">AN3</text>
<text x="208.5" y="61.7">4</text>
<text x="208.5" y="64.3">5</text>
<text x="229.9" y="61.7">5</text>
<text x="229.9" y="64.3">6</text>
<text x="243.9" y="60.5">GPIO0</text>
<text x="243.9" y="63.1">INT1</text>
<text x="243.9" y="65.6">INT0</text>
<text x="85.1" y="68.1">VDDSS</text>
<text x="186.4" y="68.1">AN4/SDA2</text>
<text x="186.4" y="70.7">AN5/SCL2</text>
<text x="208.5" y="66.9">6</text>
<text x="208.5" y="69.4">7</text>
<text x="229.9" y="66.9">7</text>
<text x="229.9" y="69.4">8</text>
<text x="243.9" y="68.1">MTXD</text>
<text x="243.9" y="70.7">MRXD</text>
<text x="28.1" y="77">8</text>
<text x="52.1" y="77">1</text>
<text x="92" y="75.8">SDA1</text>
<text x="92" y="73.2">SCL1</text>
<text x="106.9" y="77">3</text>
<text x="106.9" y="74.4">4</text>
<text x="14.4" y="83.4">SCK</text>
<text x="28.1" y="79.6">7</text>
<text x="28.1" y="82.1">6</text>
<text x="52.1" y="79.6">2</text>
<text x="52.1" y="82.1">3</text>
<text x="68.6" y="80.8">SDI</text>
<text x="104.6" y="82.1">0/1</text>
<text x="106.9" y="79.6">2</text>
<text x="14.4" y="85.9">SDO</text>
<text x="28.1" y="84.6">5</text>
<text x="52.1" y="84.6">4</text>
<text x="208.5" y="89.7">1</text>
<text x="229.9" y="89.7">1</text>
<text x="208.5" y="92.3">2</text>
<text x="208.5" y="94.8">3</text>
<text x="229.9" y="92.3">2</text>
<text x="229.9" y="94.8">3</text>
<text x="189.9" y="101.2">RESET</text>
<text x="189.9" y="98.6">VDDIO</text>
<text x="208.5" y="97.3">4</text>
<text x="208.5" y="99.9">5</text>
<text x="229.9" y="97.3">4</text>
<text x="229.9" y="99.9">5</text>
<text x="243.9" y="98.6">GND</text>
<text x="243.9" y="101.2">SCK</text>
<text x="192.2" y="103.7">3V3</text>
<text x="193.3" y="106.3">5V</text>
<text x="208.5" y="102.4">6</text>
<text x="208.5" y="105">7</text>
<text x="208.5" y="107.5">8</text>
<text x="229.9" y="102.4">6</text>
<text x="229.9" y="105">7</text>
<text x="229.9" y="107.5">8</text>
<text x="243.9" y="103.7">SDI</text>
<text x="243.9" y="106.3">SDO</text>
<text x="192.2" y="108.8">GND</text>
<text x="192.2" y="111.3">GND</text>
<text x="192.2" y="113.9">VIN</text>
<text x="207.3" y="112.6">10</text>
<text x="208.5" y="110">9</text>
<text x="229.9" y="110">9</text>
<text x="229.9" y="112.6">10</text>
<text x="243.9" y="108.8">CS</text>
<text x="243.9" y="111.3">GPIO5</text>
<text x="243.9" y="113.9">GPIO4</text>
<text x="82.6" y="116.4">VDDSS</text>
<text x="11.5" y="124">VDDSS</text>
<text x="208.5" y="125.3">1</text>
<text x="229.9" y="122.7">1</text>
<text x="229.9" y="125.3">2</text>
<text x="243.9" y="124">GPIO3</text>
<text x="192.2" y="129.1">AN0</text>
<text x="192.2" y="131.7">AN1</text>
<text x="208.5" y="127.8">2</text>
<text x="208.5" y="130.4">3</text>
<text x="229.9" y="127.8">3</text>
<text x="229.9" y="130.4">4</text>
<text x="243.9" y="126.6">GPIO2</text>
<text x="243.9" y="129.1">GPIO1</text>
<text x="243.9" y="131.7">GPIO0</text>
<text x="56.1" y="138">3</text>
<text x="56.1" y="135.4">5</text>
<text x="77.5" y="138">4</text>
<text x="77.5" y="135.4">6</text>
<text x="192.2" y="134.2">AN2</text>
<text x="192.2" y="136.7">AN3</text>
<text x="208.5" y="132.9">4</text>
<text x="208.5" y="135.4">5</text>
<text x="208.5" y="138">6</text>
<text x="229.9" y="132.9">5</text>
<text x="229.9" y="135.4">6</text>
<text x="229.9" y="138">7</text>
<text x="243.9" y="134.2">INT1</text>
<text x="243.9" y="136.7">INT0</text>
<text x="16.1" y="141" transform="rotate(-90 16.1 141)">+</text>
<text x="56.1" y="143.1">2</text>
<text x="77.5" y="140.5">7</text>
<text x="77.5" y="143.1">8</text>
<text x="94" y="141.8">SCL1</text>
<text x="186.4" y="139.3">AN4/SDA2</text>
<text x="186.4" y="141.8">AN5/SCL2</text>
<text x="208.5" y="140.5">7</text>
<text x="229.9" y="140.5">8</text>
<text x="243.9" y="139.3">MTXD</text>
<text x="243.9" y="141.8">MRXD</text>
<text x="16.1" y="149.8" transform="rotate(-90 16.1 149.8)">-</text>
<text x="94" y="144.4">SDA1</text>
</g>
<g font-size="2.5" fill="#0000c0">
<text x="90.5" y="16.1">TEMP</text>
<text x="211.9" y="15.9">J2</text>
<text x="222.1" y="15.9">J6</text>
<text x="26.5" y="19.9">C10</text>
<text x="44.3" y="19.9">C11</text>
<text x="100.2" y="20.9">U2</text>
<text x="243.9" y="22.4">SDA1</text>
<text x="243.9" y="19.9">SCL1</text>
<text x="29.1" y="31.1">U7</text>
<text x="85.1" y="31.1">C5</text>
<text x="95.2" y="31.1">C17</text>
<text x="211.9" y="51.4">J4</text>
<text x="222.1" y="48.9">J7</text>
<text x="64.6" y="65.4">TP7</text>
<text x="16.4" y="68.1">C6</text>
<text x="110.3" y="69.2">J11</text>
<text x="31.6" y="74.3">U3</text>
<text x="63.6" y="74.5">FLASH_CS</text>
<text x="90.2" y="84.5">C4</text>
<text x="211.9" y="87">J10</text>
<text x="222.1" y="87">J5</text>
<text x="243.9" y="93.6">SDA1</text>
<text x="243.9" y="91">SCL1</text>
<text x="43" y="124.3">TP2</text>
<text x="211.9" y="122.5">J9</text>
<text x="222.1" y="120">J3</text>
<text x="21.4" y="131.4">D6</text>
<text x="87.6" y="130.2">R14</text>
<text x="59.5" y="132.7">U4</text>
<text x="90" y="134">TP6</text>
<text x="94" y="139.3">RTC_INT</text>
<text x="19.3" y="145.4">BAT1</text>
<text x="36.8" y="145.4">C8</text>
<text x="47" y="145.4">C9</text>
</g>
<g font-size="2.5" fill="#008000">
<text x="188.7" y="22.4">RGB_DO</text>
<text x="188.7" y="19.9">RGB_CK</text>
<text x="243.9" y="25">VREF</text>
<text x="8.4" y="37.7">RGB_DO</text>
<text x="8.4" y="40.2">RGB_CK</text>
<text x="58.5" y="40.2">RGB_CLK_3V3</text>
<text x="58.5" y="37.7">RGB_SDO_3V3</text>
<text x="192.2" y="55.4">GND</text>
<text x="188.7" y="93.6">RGB_DO</text>
<text x="188.7" y="91">RGB_CK</text>
<text x="243.9" y="96.1">VREF</text>
<text x="192.2" y="126.6">GND</text>
</g>
<text font-size="2.5" fill="#0f0" x="110.8" y="25">27.0</text>
<g font-size="2.5" fill="#808080">
<text x="193.3" y="25">NC</text>
<text x="192.2" y="96.1">NC1</text>
</g>
<g font-size="2.5" fill="#800000">
<text x="47" y="106.2">10uF 20%: 125s</text>
<text x="47" y="113.9">100uF 20%: 1260s</text>
<text x="47" y="111.3">47uF 20%: 590s</text>
<text x="47" y="108.8">22uF 20%: 280s</text>
<text x="47" y="116.4">220uF 20%: 2780s (Default)</text>
<text x="47" y="118.9">330uF 20%: 4170s</text>
</g>
<g font-size="1.9">
<text x="101.7" y="24.8">VOUT</text>
<text x="30.5" y="34.9">VCC(B)</text>
<text x="37.8" y="34.9">VCC(A)</text>
<text x="30.5" y="40">2B</text>
<text x="30.5" y="37.5">1B</text>
<text x="41.4" y="37.5">1A</text>
<text x="41.4" y="40">2A</text>
<text x="30.5" y="42.6">GND</text>
<text x="40.5" y="42.6">DIR</text>
<text x="33.1" y="78.2">3V3</text>
<text x="33.1" y="80.7">HOLD</text>
<text x="33.1" y="83.3">SCK</text>
<text x="46.5" y="78.2">CE</text>
<text x="46.5" y="80.7">SO</text>
<text x="46.5" y="83.3">WP</text>
<text x="33.1" y="85.7">SI</text>
<text x="45.6" y="85.7">GND</text>
<text x="61" y="136.6">VDD</text>
<text x="68.3" y="136.6">CLKOUT</text>
<text x="61" y="139.1">CLKOE</text>
<text x="71" y="139.1">INT</text>
<text x="71" y="141.7">SCL</text>
<text x="61" y="144.2">VSS</text>
<text x="71" y="144.2">SDA</text>
</g>
<g font-size="1.7" fill="#008000">
<text x="26.5" y="24.3">100nF</text>
<text x="44.3" y="24.3">100nF</text>
<text x="85.1" y="33.1">100nF</text>
<text x="95.2" y="33.1">100nF</text>
<text x="100.2" y="30.9">TEMP(D1)</text>
<text x="29.1" y="46.2">LEVEL SHIFTER</text>
<text x="211.9" y="46.2">CONN 1-10</text>
<text x="222.1" y="46.2">CONN 26-35</text>
<text x="64.6" y="67.7">FCS(B0)</text>
<text x="16.4" y="72.6">100nF</text>
<text x="211.9" y="74.1">CONN 11-17</text>
<text x="222.1" y="74.1">CONN 18-25</text>
<text x="31.6" y="89.3">FLASH</text>
<text x="90.2" y="86.4">100nF</text>
<text x="110.3" y="84.3">QWIIC</text>
<text x="211.9" y="117.3">TP 1-10</text>
<text x="222.1" y="117.3">TP 26-35</text>
<text x="43" y="126.3">VBAT</text>
<text x="87.6" y="132.1">75k</text>
<text x="95.1" y="136.3">RINT(A3)</text>
<text x="21.4" y="141.4">BAT54C</text>
<text x="19.3" y="147.4">3V</text>
<text x="36.8" y="147.4">220uF</text>
<text x="47" y="147.4">100nF</text>
<text x="59.5" y="147.8">RV-8263-C7</text>
<text x="211.9" y="145.2">TP 11-17</text>
<text x="222.1" y="145.2">TP 18-25</text>
</g>
<g font-size="1.5">
<text x="100.2" y="32.5">VDD=VDDSS</text>
<text x="100.2" y="34">MCP9700</text>
<text x="29.1" y="47.7">74LVC2T45DC,125</text>
</g>
</svg>
